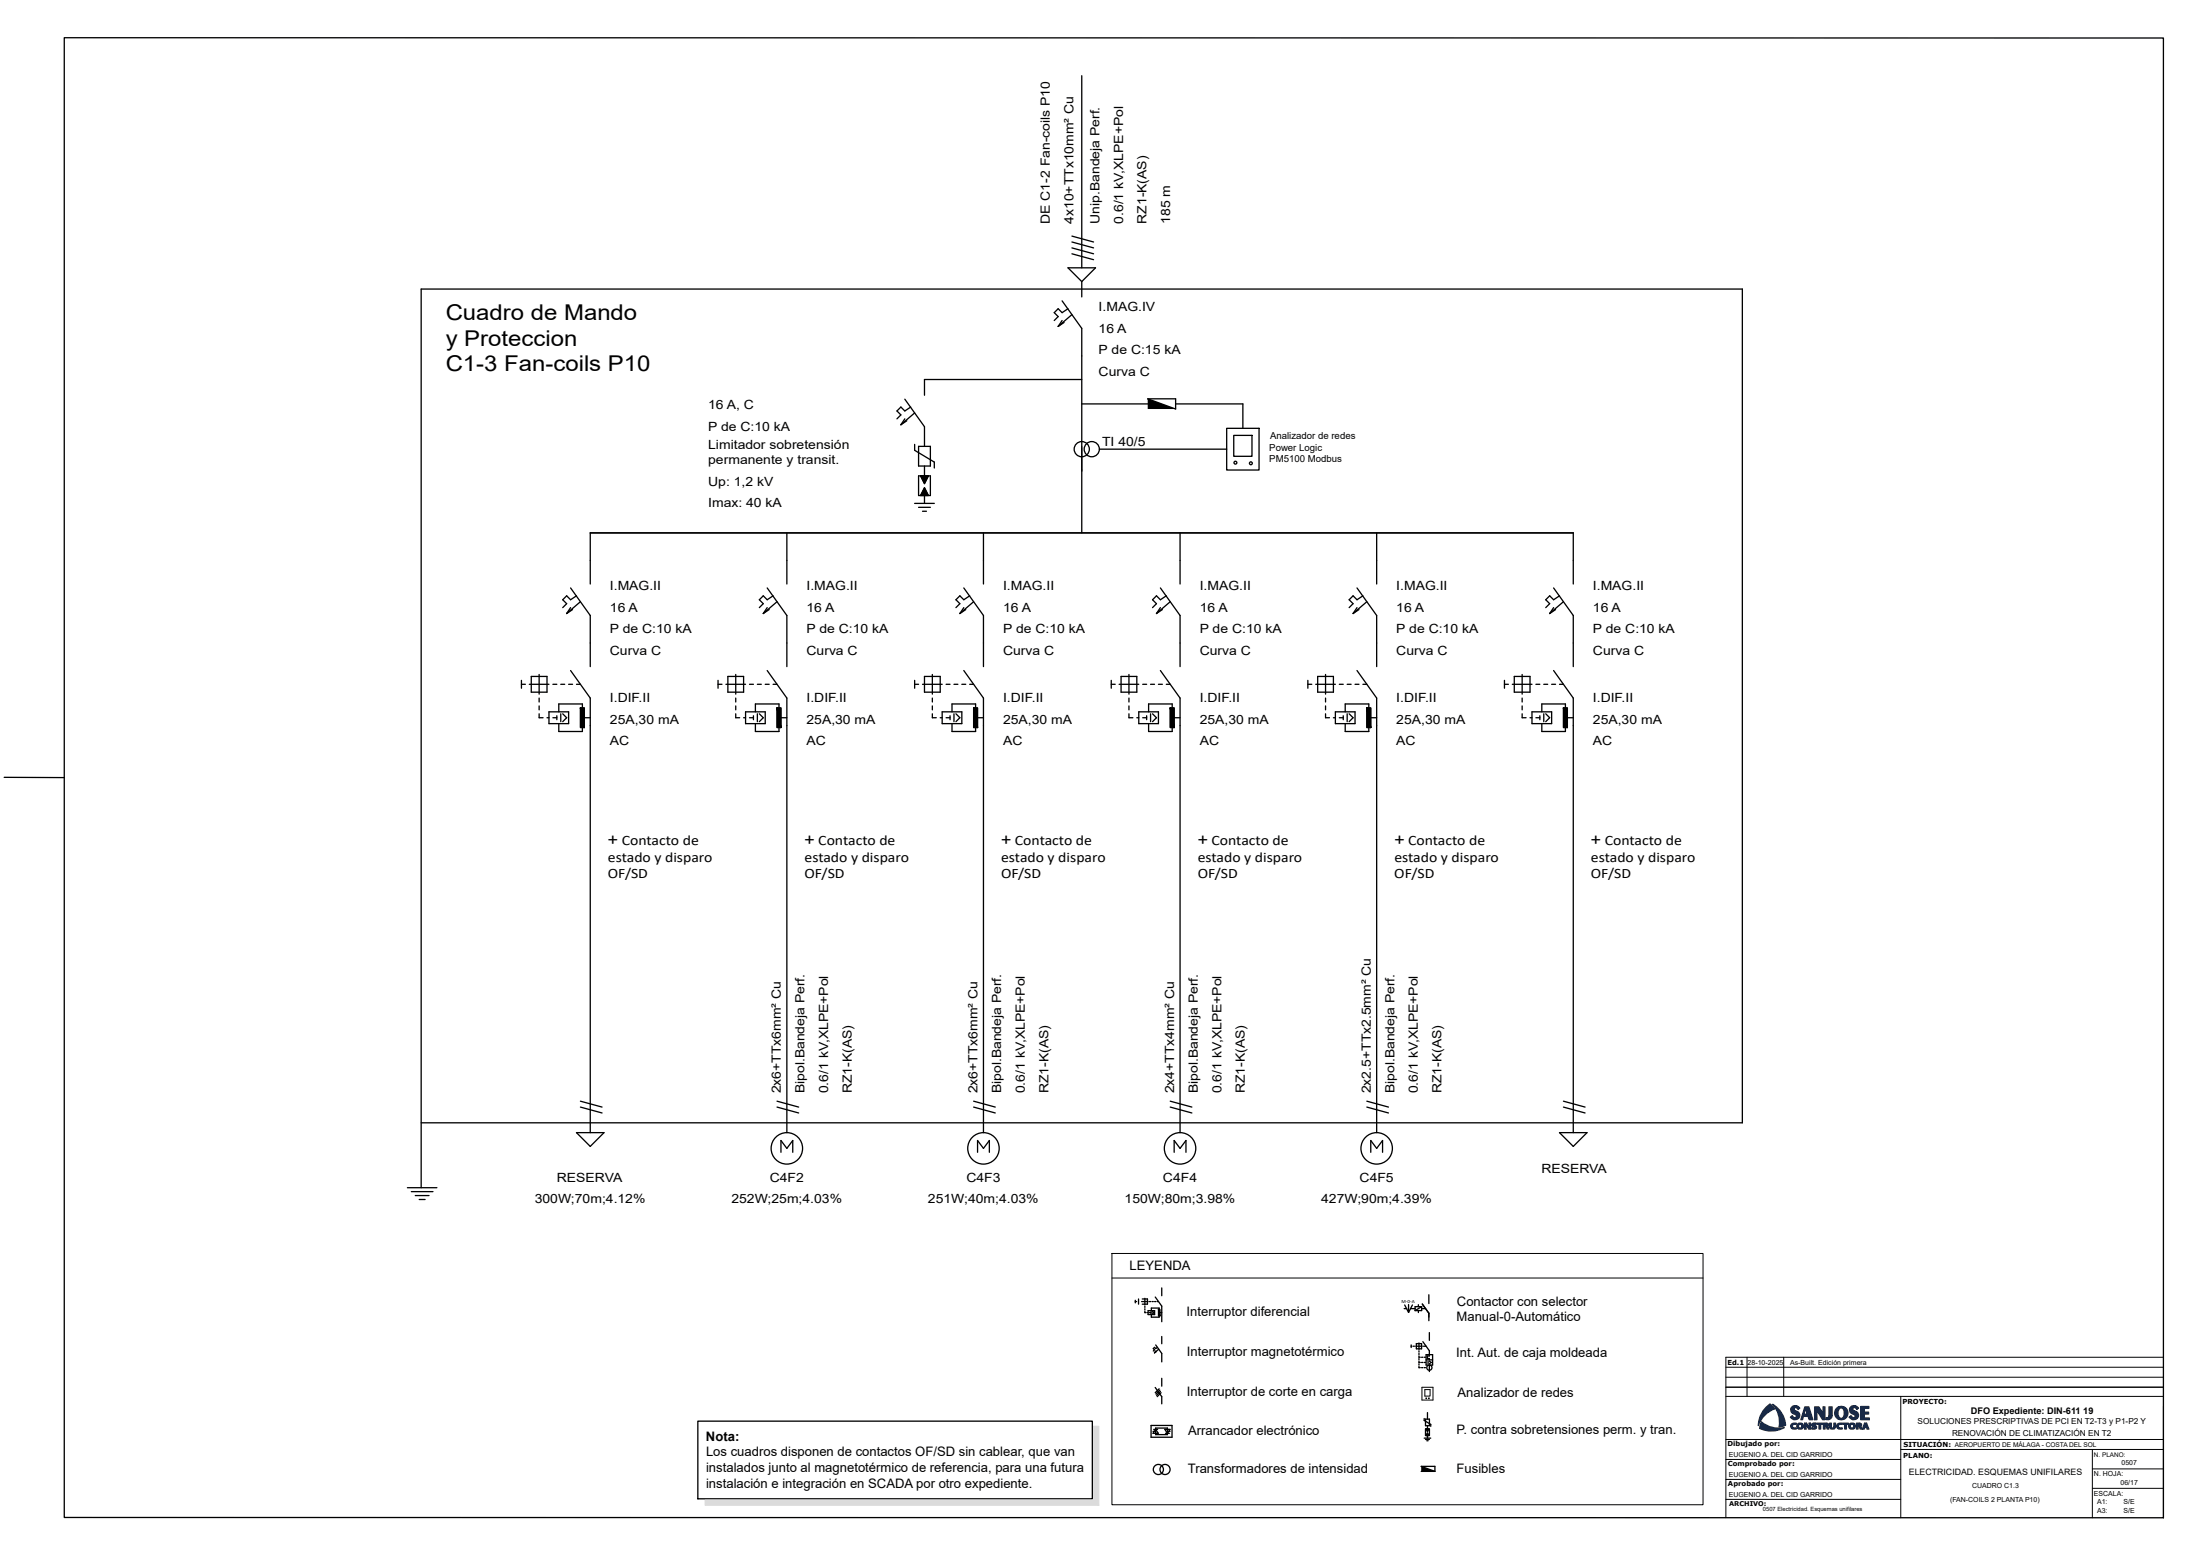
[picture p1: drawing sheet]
<svg xmlns="http://www.w3.org/2000/svg" width="420mm" height="297mm" viewBox="0 0 420 297" stroke-linecap="round" stroke-linejoin="round" font-family="sans-serif">
<!-- layer: LINEAS -->
<g fill="none" stroke="#000" stroke-width=".25">
<path d="M206.5 14.5v36.6M204.6 47.3l4.2 1.1M204.6 46.2l4.2 1.1M204.6 48.4l4.2 1.2M204.6 45.1l4.2 1.1M206.5 53.7v3M206.5 62.7v39M206.5 72.4h-30v3M219.1 76.1h5.3v2zM209.9 85.7h24.3M112.7 111.5v-9.8h187.7v9.8M112.7 117.5v9.7"/>
<path d="M150.2 101.7v9.8M150.2 117.5v9.7M187.8 101.7v9.8M187.8 117.5v9.7M225.3 101.7v9.8M225.3 117.5v9.7M262.8 101.7v9.8M262.8 117.5v9.7M300.4 117.5v9.7M112.7 133.2v83M150.2 133.2v83M187.8 133.2v83"/>
<path d="M225.3 133.2v83M262.8 133.2v83M300.4 133.2v83M110.1 216.2h5.2l-2.6 2.6zM110.8 211.3l4.1 1.1M110.8 210.2l4.1 1.1M148.3 211.3l4.2 1.1M148.3 210.2l4.2 1.1M185.9 211.3l4.1 1.1M185.9 210.2l4.1 1.1M223.4 211.3l4.1 1.1M223.4 210.2l4.1 1.1"/>
<path d="M260.9 211.3l4.2 1.1M260.9 210.2l4.2 1.1M297.7 216.2h5.3l-2.6 2.6zM298.5 211.3l4.1 1.1M298.5 210.2l4.1 1.1"/>
<circle cx="206.5" cy="85.7" r="1.45"/>
<circle cx="208.4" cy="85.7" r="1.45"/>
</g>
<!-- layer: SIMBOLOS -->
<g fill="none" stroke="#000" stroke-width=".25">
<path d="M202.8 57.4l3.7 5.3M203.9 58.9l-1.1 .8-.8-.8-.7 .8 .7 .7-.7 .8M203.9 51.1h5.2l-2.6 2.6zM172.7 76.2l3.8 5.2v3.8M172.7 79.9l-.7 1.2M173.9 77.7l-1.2 .7-.7-.7-.8 .7 .8 .8-.8 .7M174.6 78.8l-2.6 2.3M202.8 61.2l-.8 1.1M203.1 61.6l-1.1 .7M204.6 60.1l-2.6 2.2M173.1 80.3l-1.1 .8M174.6 84.8v1.2l3.8 2.2v1.1"/>
<path d="M174.6 96.1h3.8M175.4 85.2h2.2v3.8h-2.2zM175.4 90.8h2.2v3.8h-2.2zM175.4 96.8h2.2M175.7 90.8h1.5l-.7 1.5zM176.1 97.6h.8M176.5 93.1l.7 1.5h-1.5zM176.5 89v1.8M176.5 94.6v1.5M108.9 116l-.7 1.1M108.9 112.2l3.8 5.3M109.3 116.4l-1.1 .7"/>
<path d="M110.1 113.7l-1.2 .8-.7-.8-.8 .8 .8 .7-.8 .8M110.8 114.9l-2.6 2.2M146.5 116l-.8 1.1M146.5 112.2l3.7 5.3M146.8 116.4l-1.1 .7M147.6 113.7l-1.1 .8-.8-.8-.7 .8 .7 .7-.7 .8M148.3 114.9l-2.6 2.2M184 116l-.8 1.1M184 112.2l3.8 5.3M184.4 116.4l-1.2 .7M185.1 113.7l-1.1 .8-.8-.8-.7 .8 .7 .7-.7 .8M185.9 114.9l-2.7 2.2"/>
<path d="M221.5 116l-.7 1.1M221.5 112.2l3.8 5.3M221.9 116.4l-1.1 .7M222.7 113.7l-1.2 .8-.7-.8-.8 .8 .8 .7-.8 .8M223.4 114.9l-2.6 2.2M259.1 116l-.8 1.1M259.1 112.2l3.7 5.3M259.4 116.4l-1.1 .7M260.2 113.7l-1.1 .8-.8-.8-.7 .8 .7 .7-.7 .8M260.9 114.9l-2.6 2.2M296.6 116l-.8 1.1M296.6 112.2l3.8 5.3"/>
<path d="M297 116.4l-1.2 .7M297.7 113.7l-1.1 .8-.8-.8-.7 .8 .7 .7-.7 .8M298.5 114.9l-2.7 2.2M99.5 130.6h.8M99.5 129.9v1.5M101 130.6h3.8M101.4 129.1h3v3h-3zM102.9 128.7v3.8M102.9 133.2v.8M102.9 134.7v.8M102.9 136.2v.8h.8M104.4 137h.4"/>
<path d="M104.8 135.9h3.8v2.2h-3.8zM105.6 130.6h.7M105.6 137h.7M106.3 136.6v.8M106.7 138.1v1.5h4.5v-.7M107.1 130.6h.7M107.1 136.2v1.5M107.4 136.2l.8 .8-.8 .7M108.6 130.6h.7M108.9 128l3.8 5.2M110.1 130.6h.7M110.8 135.1h.8v3.8z"/>
<path d="M110.8 135.1l.8 3.8h-.8zM111.2 135.1v-.7h-4.5v1.5M111.6 137h1.1M137.1 130.6h.7M137.1 129.9v1.5M138.6 130.6h3.7M139 129.1h3v3h-3zM140.5 136.2v.8h.7M140.5 128.7v3.8M140.5 133.2v.8M140.5 134.7v.8M142 137h.3"/>
<path d="M142.3 135.9h3.8v2.2h-3.8zM143.1 130.6h.7M143.1 137h.7M143.8 136.6v.8M144.2 138.1v1.5h4.5v-.7M144.6 130.6h.7M144.6 136.2v1.5M145 136.2l.7 .8-.7 .7M146.1 130.6h.7M146.5 128l3.7 5.2M147.6 130.6h.7M148.3 135.1h.8v3.8z"/>
<path d="M148.3 135.1l.8 3.8h-.8zM148.7 135.1v-.7h-4.5v1.5M149.1 137h1.1M174.6 130.6h.8M174.6 129.9v1.5M176.1 130.6h3.8M176.5 129.1h3v3h-3zM178 136.2v.8h.7M178 128.7v3.8M178 133.2v.8M178 134.7v.8M179.5 137h.4"/>
<path d="M179.9 135.9h3.7v2.2h-3.7zM180.6 130.6h.8M180.6 137h.8M181.4 136.6v.8M181.7 138.1v1.5h4.5v-.7M182.1 130.6h.8M182.1 136.2v1.5M182.5 136.2l.7 .8-.7 .7M183.6 130.6h.8M184 128l3.8 5.2M185.1 130.6h.8M185.9 135.1h.7v3.8z"/>
<path d="M185.9 135.1l.7 3.8h-.7zM186.2 135.1v-.7h-4.5v1.5M186.6 137h1.2M212.1 130.6h.8M212.1 129.9v1.5M213.6 130.6h3.8M214 129.1h3v3h-3zM215.5 136.2v.8h.8M215.5 128.7v3.8M215.5 133.2v.8M215.5 134.7v.8M217 137h.4"/>
<path d="M217.4 135.9h3.8v2.2h-3.8zM218.2 130.6h.7M218.2 137h.7M218.9 136.6v.8M219.3 138.1v1.5h4.5v-.7M219.7 130.6h.7M219.7 136.2v1.5M220 136.2l.8 .8-.8 .7M221.2 130.6h.7M221.5 128l3.8 5.2M222.7 130.6h.7M223.4 135.1h.8v3.8z"/>
<path d="M223.4 135.1l.8 3.8h-.8zM223.8 135.1v-.7h-4.5v1.5M224.2 137h1.1M249.7 130.6h.7M249.7 129.9v1.5M251.2 130.6h3.7M251.6 129.1h3v3h-3zM253.1 136.2v.8h.7M253.1 128.7v3.8M253.1 133.2v.8M253.1 134.7v.8M254.6 137h.3"/>
<path d="M254.9 135.9h3.8v2.2h-3.8zM255.7 130.6h.7M255.7 137h.7M256.4 136.6v.8M256.8 138.1v1.5h4.5v-.7M257.2 130.6h.7M257.2 136.2v1.5M257.6 136.2l.7 .8-.7 .7M258.7 130.6h.7M259.1 128l3.7 5.2M260.2 130.6h.7M260.9 135.1h.8v3.8z"/>
<path d="M260.9 135.1l.8 3.8h-.8zM261.3 135.1v-.7h-4.5v1.5M261.7 137h1.1M287.2 130.6h.8M287.2 129.9v1.5M288.7 130.6h3.8M289.1 129.1h3v3h-3zM290.6 136.2v.8h.7M290.6 128.7v3.8M290.6 133.2v.8M290.6 134.7v.8M292.1 137h.4"/>
<path d="M292.5 135.9h3.7v2.2h-3.7zM293.2 130.6h.8M293.2 137h.8M294 136.6v.8M294.3 138.1v1.5h4.6v-.7M294.7 130.6h.8M294.7 136.2v1.5M295.1 136.2l.7 .8-.7 .7M296.2 130.6h.8M296.6 128l3.8 5.2M297.7 130.6h.8M298.5 135.1h.7v3.8z"/>
<path d="M298.5 135.1l.7 3.8h-.7zM298.9 135.1v-.7h-4.6v1.5M299.2 137h1.2M149.1 219.9v-2.2l1.1 1.5 1.1-1.5v2.2M186.6 219.9v-2.2l1.2 1.5 1.1-1.5v2.2M224.2 219.9v-2.2l1.1 1.5 1.1-1.5v2.2M261.7 219.9v-2.2l1.1 1.5 1.1-1.5v2.2"/>
<circle cx="150.2" cy="219.2" r="3"/>
<circle cx="187.8" cy="219.2" r="3"/>
<circle cx="225.3" cy="219.2" r="3"/>
<circle cx="262.8" cy="219.2" r="3"/>
</g>
<g fill="none" stroke="#000" stroke-width=".19">
<path d="M175.7 90.8h1.5l-.7 1.5zM176.5 93.1l.7 1.5h-1.5zM110.8 135.1h.8v3.8zM110.8 135.1l.8 3.8h-.8zM148.3 135.1h.8v3.8zM148.3 135.1l.8 3.8h-.8zM185.9 135.1h.7v3.8zM185.9 135.1l.7 3.8h-.7zM223.4 135.1h.8v3.8zM223.4 135.1l.8 3.8h-.8zM260.9 135.1h.8v3.8zM260.9 135.1l.8 3.8h-.8z"/>
<path d="M298.5 135.1h.7v3.8zM298.5 135.1l.7 3.8h-.7z"/>
</g>
<g fill="#000">
<path d="M175.7 90.8h1.5l-.7 1.5zM176.5 93.1l.7 1.5h-1.5zM110.8 135.1h.8v3.8zM110.8 135.1l.8 3.8h-.8zM148.3 135.1h.8v3.8zM148.3 135.1l.8 3.8h-.8zM185.9 135.1h.7v3.8zM185.9 135.1l.7 3.8h-.7zM223.4 135.1h.8v3.8zM223.4 135.1l.8 3.8h-.8zM260.9 135.1h.8v3.8zM260.9 135.1l.8 3.8h-.8z"/>
<path d="M298.5 135.1h.7v3.8zM298.5 135.1l.7 3.8h-.7z"/>
</g>
<!-- layer: RECUADRO -->
<path d="M80.4 214.3h252.2v-159.1h-252.2v171.5M77.8 226.7h5.6M78.5 227.5h4.2M79.3 228.2h2.6M80 229h1.2" fill="none" stroke="#000" stroke-width=".25"/>
<!-- layer: 0 -->
<g fill="none" stroke="#000" stroke-width=".25">
<path d="M206.5 77.1h15M224.4 77.1h12.9v4.7M234.2 81.8h6.2v7.9h-6.2zM235.5 83.1h3.5v4h-3.5z"/>
<circle cx="235.9" cy="88.3" r=".28"/>
<circle cx="238.8" cy="88.4" r=".28"/>
</g>
<!-- layer: LINEAS -->
<path d="M219.1 76.1l5.3 2h-5.3z" fill="#000"/>
<!-- layer: Cajetin -->
<path d="M12.3 7.2l400.7 .1v282.4l-400.7-.1z" fill="none" stroke="#000" stroke-width=".25"/>
<g fill="none" stroke="#000" stroke-width=".19">
<path d="M333.5 259.1v7.4M340.5 259.1v7.4M413 259.1h-83.5v30.6M329.5 274.8h83.5M329.5 264.8h83.5M329.5 262.9h83.5M329.5 278.6h33.4M329.5 266.5h83.5M362.9 276.7h50.1M362.9 266.5v23.2M399.5 276.7v13M413 268.4v21.3"/>
<path d="M329.5 286.2h33.4M399.5 280.4h13.5M399.5 284.1h13.5"/>
</g>
<path d="M337.2 268.6a5 5 0 0 0-1.5 3.5 5.2 5.2 0 0 1 3.1-3.2l-.3-.5a.6 .6 0 0 0-.6-.3 .6 .6 0 0 0-.5 .3zM338.4 268.1a5.2 5.2 0 0 1 1.3 4.2h.5a.6 .6 0 0 0 .6-.3 .6 .6 0 0 0 0-.7 5 5 0 0 0-2.4-3.2zM336.3 271.4l-.2 .5a.6 .6 0 0 0-.1 .7 .6 .6 0 0 0 .6 .3 5 5 0 0 0 4-.4 5.2 5.2 0 0 1-4.3-1.1z" fill-rule="evenodd" fill="#082f6d"/>
<path d="M336.3 271.4a5.2 5.2 0 0 0 4.3 1.1 5 5 0 0 1-4.6 .1v-.6zM337.4 268.4l.5-.4 .5 .4 .4 .5a5.2 5.2 0 0 0-3.1 3.2 5 5 0 0 1 1.7-3.7zM338.4 268.1a5 5 0 0 1 2.5 3.9l-.6 .3h-.6a5.2 5.2 0 0 0-1.3-4.2z" fill="none" stroke="#082f6d" stroke-width=".25"/>
<path d="M342.1 268.5a1.01 1.01 0 0 1 1.5 .3l-.3 .2a.39 .39 0 0 0-.4-.4 .39 .39 0 0 0-.4 .4l.1 .2a1.06 1.06 0 0 1 1 1.2 .98 .98 0 0 1-.9 .6 .98 .98 0 0 1-.9-.5l.3-.3a.41 .41 0 0 0 .5 .4 .41 .41 0 0 0 .4-.4l-.2-.1a.99 .99 0 0 1-.9-1.3z" fill-rule="evenodd" fill="#082f6d"/>
<path d="M342.2 268.5l.6-.2 .4 .1 .4 .4-.3 .2a.44 .44 0 0 0-.4-.3 .44 .44 0 0 0-.4 .2l.1 .3a.92 .92 0 0 1 .9 .6 .92 .92 0 0 1-.4 1.1l-.7 .1-.6-.5 .3-.3 .2 .2a.37 .37 0 0 0 .3 .2 .37 .37 0 0 0 .4-.2l-.1-.3a1.22 1.22 0 0 1-1-1.2z" fill="none" stroke="#082f6d" stroke-width=".25"/>
<path d="M344.6 269.1h.2l.2 .8h-.6zM344.6 268.5l-.8 2.5h.3l.2-.7h.9l.2 .7h.7l-.8-2.5z" fill-rule="evenodd" fill="#082f6d"/>
<path d="M344.6 268.5h.7l.8 2.5h-.7l-.2-.7h-.9l-.2 .7h-.3zM344.6 269.1h.2l.2 .8h-.6z" fill="none" stroke="#082f6d" stroke-width=".25"/>
<path d="M346.4 268.5h.8l.9 1.3-.1-1.3h.4v2.5h-.4l-1.2-1.8 .1 1.8h-.5z" fill-rule="evenodd" fill="#082f6d"/>
<path d="M346.4 268.5h.8l.9 1.3-.1-1.3h.4v2.5h-.4l-1.2-1.8 .1 1.8h-.5z" fill="none" stroke="#082f6d" stroke-width=".25"/>
<path d="M353.3 268.5a1.01 1.01 0 0 1 1.5 .3l-.3 .2a.39 .39 0 0 0-.4-.4 .39 .39 0 0 0-.4 .4l.1 .2a1.06 1.06 0 0 1 1 1.2 .98 .98 0 0 1-.9 .6 .98 .98 0 0 1-.9-.5l.4-.3a.41 .41 0 0 0 .4 .4 .41 .41 0 0 0 .4-.4l-.1-.1a.99 .99 0 0 1-1-1.3z" fill-rule="evenodd" fill="#082f6d"/>
<path d="M353.4 268.5l.6-.2 .4 .1 .4 .4-.3 .2a.44 .44 0 0 0-.3-.3 .44 .44 0 0 0-.5 .2l.1 .3a.92 .92 0 0 1 .9 .6 .92 .92 0 0 1-.4 1.1l-.6 .1-.7-.5 .4-.3 .1 .2a.37 .37 0 0 0 .3 .2 .37 .37 0 0 0 .4-.2l-.1-.3a1.22 1.22 0 0 1-1-1.2z" fill="none" stroke="#082f6d" stroke-width=".25"/>
<path d="M355.2 268.5h1.6v.3h-.9v.7h.8v.4h-.8v.7h1v.4h-1.7z" fill-rule="evenodd" fill="#082f6d"/>
<path d="M355.2 268.5h1.6v.3h-.9v.7h.8v.4h-.8v.7h1v.4h-1.7z" fill="none" stroke="#082f6d" stroke-width=".25"/>
<path d="M350.2 269.7a1.3 1.3 0 0 1 2.6 0 1.3 1.3 0 0 1-2.6 0zM351.2 268.8a1.14 1.14 0 0 0 .4 1.9 1.27 1.27 0 0 0 0-2z" fill-rule="evenodd" fill="#082f6d"/>
<g fill="none" stroke="#082f6d" stroke-width=".25">
<path d="M351.2 268.8h.1a.95 .95 0 0 1 .7 1.4 .54 .54 0 0 1-.5 .6 .54 .54 0 0 1-.5-.6l-.1-.8z"/>
<circle cx="351.5" cy="269.7" r="1.27"/>
</g>
<path d="M352.9 272.2a.65 .65 0 0 0 1.3 0 .65 .65 0 0 0-1.3 0zM353.2 272.2a.4 .4 0 0 0 .8 0 .4 .4 0 0 0-.8 0zM351.8 271.6v.3h.4v.9h.3v-.9h.4v-.3zM350.8 271.8l.6-.2 .3 .1-.1 .2a.43 .43 0 0 0-.5 0 .43 .43 0 0 0 0 .6 .43 .43 0 0 0 .5 0l.1 .2a.64 .64 0 0 1-.8 0 .64 .64 0 0 1-.1-.9zM349.3 271.6h.3v.8l.3 .2 .2-.2v-.8h.3v.7a.57 .57 0 0 1-.5 .5 .57 .57 0 0 1-.6-.5zM346.9 271.6v.3h.4v.9h.3v-.9h.4v-.3zM345.9 271.8v.3l.6 .4h-.6v.2a.5 .5 0 0 0 .6 .1 .5 .5 0 0 0 .2-.6l-.5-.3h.5v-.2l-.4-.1zM343 272.2a.65 .65 0 0 0 1.3 0 .65 .65 0 0 0-1.3 0zM343.3 272.2a.4 .4 0 0 0 .8 0 .4 .4 0 0 0-.8 0zM342 271.8l.6-.2 .3 .1v.2a.43 .43 0 0 0-.6 0 .43 .43 0 0 0 0 .6 .43 .43 0 0 0 .6 0v.2a.64 .64 0 0 1-.8 0 .64 .64 0 0 1-.1-.9zM354.7 271.8l.1 .4a.22 .22 0 0 0 .3-.1 .22 .22 0 0 0-.1-.3 .22 .22 0 0 0-.3 0zM354.4 271.7v1.1h.3l.1-.5 .2 .1 .1 .4h.3l-.3-.6 .3-.2a.66 .66 0 0 0-1-.3zM348.4 271.8l.1 .4a.22 .22 0 0 0 .3-.1 .22 .22 0 0 0-.1-.3 .22 .22 0 0 0-.3 0zM348.1 271.7v1.1h.3l.1-.5 .2 .1 .1 .4h.3l-.3-.6 .3-.2a.66 .66 0 0 0-1-.3zM344.5 271.6h.4l.5 .8v-.8h.2v1.2h-.3l-.5-.9v.9h-.3z" fill-rule="evenodd" fill="#082f6d"/>
<g fill="none" stroke="#082f6d" stroke-width=".25">
<path d="M342 271.9l.7-.3 .2 .1v.2a.42 .42 0 0 0-.6 0 .42 .42 0 0 0 0 .6 .42 .42 0 0 0 .6 0v.2l-.5 .1a.56 .56 0 0 1-.4-.9zM344.5 271.6h.4l.5 .8v-.8h.2v1.2h-.3l-.5-.9v.9h-.3zM346.3 272a.39 .39 0 0 1 .5 .4 .39 .39 0 0 1-.5 .4l-.4-.1v-.2l.5 .1M346.3 271.8l.4 .1v-.2a.5 .5 0 0 0-.5-.1 .5 .5 0 0 0-.3 .5l.5 .2M346.9 271.6h1.1v.3h-.4v.9h-.3v-.9h-.4zM348.1 271.7a.62 .62 0 0 1 1 .3l-.3 .2 .3 .6h-.3l-.1-.4-.2-.1-.1 .5h-.3zM348.4 271.8h.3a.21 .21 0 0 1 0 .3 .21 .21 0 0 1-.3 .1zM349.3 271.6h.3v.8l.3 .2 .2-.2v-.8h.3v.7a.57 .57 0 0 1-.5 .5 .57 .57 0 0 1-.6-.5zM350.7 271.9l.8-.3 .2 .1-.1 .2a.42 .42 0 0 0-.5 0 .42 .42 0 0 0 0 .6 .42 .42 0 0 0 .5 0l.1 .2-.5 .1a.56 .56 0 0 1-.5-.9zM351.8 271.6h1.1v.3h-.4v.9h-.3v-.9h-.4zM354.4 271.7a.62 .62 0 0 1 1 .3l-.3 .2 .3 .6h-.3l-.1-.4-.2-.1-.1 .5h-.3zM354.7 271.8h.3a.21 .21 0 0 1 0 .3 .21 .21 0 0 1-.3 .1z"/>
<circle cx="343.6" cy="272.2" r=".61"/>
<circle cx="343.7" cy="272.2" r=".37"/>
<circle cx="353.5" cy="272.2" r=".61"/>
<circle cx="353.6" cy="272.2" r=".37"/>
</g>
<path d="M346.3 271.8v.2" fill="none" stroke="#082f6d" stroke-width=".2"/>
<path d="M346.4 272.3v.3" fill="none" stroke="#082f6d" stroke-width=".23"/>
<path d="M356 271.6l-.5 1.2h.4l.1-.3h.4l.1 .3h.3l-.5-1.2zM356.2 271.8l.1 .5h-.3z" fill-rule="evenodd" fill="#082f6d"/>
<path d="M356 271.6h.3l.5 1.2h-.3l-.1-.3h-.4l-.1 .3h-.4zM356.2 271.8l.1 .5h-.3z" fill="none" stroke="#082f6d" stroke-width=".25"/>
<path d="M349.2 268.5h.6v1.7a.85 .85 0 0 1-1.2 .7v-.3h.4l.2-.3z" fill-rule="evenodd" fill="#082f6d"/>
<path d="M349.2 268.5h.6v1.7a.85 .85 0 0 1-1.2 .7v-.3h.4l.1-.2z" fill="none" stroke="#082f6d" stroke-width=".25"/>
<!-- layer: 0 -->
<path d="M.8 148.4h11.5" fill="none" stroke="#000" stroke-width=".25"/>
<!-- layer: Cajetin -->
<path d="M329.5 261h83.5M329.5 282.4h33.4" fill="none" stroke="#000" stroke-width=".19"/>
<!-- layer: TEXTO -->
<path d="M133.2 271.3h75.3v14.8h-75.3z" fill="none" stroke="#000" stroke-width=".25"/>
<path d="M208.8 272.2h1v15.1l-1-1z" fill="none" stroke="#dbdbdb" stroke-width=".19"/>
<path d="M208.8 272.2h1v15.1l-1-1z" fill="#dbdbdb"/>
<path d="M134.6 286.3h74.2l1 1h-75.2z" fill="none" stroke="#dbdbdb" stroke-width=".19"/>
<path d="M134.6 286.3h74.2l1 1h-75.2z" fill="#dbdbdb"/>
<!-- layer: RF-IE-DIBUJO SIMBOLOS -->
<g fill="none" stroke="#000" stroke-width=".19">
<path d="M271.5 264.8h2.1v2.4h-2.1zM272 265.2h1v1.3h-1z"/>
<circle cx="272.3" cy="266.9" r=".08"/>
<circle cx="272.8" cy="266.9" r=".08"/>
</g>
<!-- layer: RF-IE-TEXTO -->
<path d="M212.3 239.3h112.8v47.9h-112.8zM212.3 243.9h112.8" fill="none" stroke="#000" stroke-width=".19"/>
<!-- layer: SIMBOLOS -->
<g fill="none" stroke="#000" stroke-width=".25">
<path d="M216.7 248.4h.3M216.7 248.2v.5M217.4 247.9v1M217.9 248.4h1.3M218.1 247.9h1v1h-1M218.6 247.8v1.3M218.6 249.3v.3M218.6 249.8v.2M218.6 250.3v.2h.2M219.1 250.5h.1M219.2 250.2h1.2v.7h-1.2zM219.4 248.4h.3"/>
<path d="M219.4 250.5h.3M219.7 250.4v.3M219.8 250.9v.5h1.5v-.2M219.9 248.4h.3M219.9 250.3v.5M220.1 250.3l.2 .2-.2 .3M220.4 248.4h.3M220.5 247.6l1.3 1.7M220.6 257.9l-.2 .3M220.6 256.7l1.2 1.6M220.7 258l-.3 .2M220.9 248.4h.3"/>
<path d="M221 257.2l-.4 .2-.2-.2-.2 .2 .2 .2-.2 .3M221.2 249.9h.2v1.3zM221.2 249.9l.2 1.3h-.2zM221.2 257.5l-.8 .7M221.3 249.9v-.2h-1.5v.5M221.4 250.5h.4M269.4 257h.1M269.4 256.7v.5M269.8 257h.2M270.3 257h1.2M270.4 256.5h1v1h-1zM270.8 249v.4"/>
<path d="M270.8 250.2v.3M270.9 256.3v1.3M270.9 257.8v.3M270.9 258.3v.3M270.9 258.8v.3h.2M270.9 259.3v.3M270.9 259.8v.3h.2M271.4 259.1h.2M271.4 249.4h-1.2v.8M271.4 249.4v.8h-1.2M271.4 249.4l-1.2 .8M271.4 249.8h.8"/>
<path d="M271.5 248.9l1.3 1.8M271.6 256.1l1.3 1.7v1h-.4v.5h.4v.3M271.8 257h.5M271.9 259.1h.2M272.3 258.6h1.2v2h-1.2zM272.3 259.6h1.2M272.6 259.8v.5M272.9 259.8l.4 .3-.4 .2M220.5 264.8l1.3 1.8v1.4M221.3 265.1l-.8 .7M221.4 265.3l-.7 .8M221.5 265.6l-.7 .7"/>
<path d="M221.7 265.8l-.8 .8M270.9 260.3v.3M270.9 260.8v.3h.2M271.4 260.1h.2M271.4 261.1h.2M271.9 260.1h.2M271.9 261.1h.2M271.9 270.8v.3l1.2 .8v.4M271.9 274.5h1.2M272.1 270.9h.8v1.2h-.8zM272.1 272.8h.8v1.2h-.8zM272.1 274.8h.8"/>
<path d="M272.3 272.8h.5l-.3 .5zM272.4 275h.2M272.5 273.5l.3 .5h-.5zM272.5 269.6v1.3M272.5 272.1v.7M272.5 274v.5"/>
<circle cx="272.9" cy="261.1" r=".5"/>
</g>
<!-- layer: LINEAS -->
<g fill="none" stroke="#000" stroke-width=".25">
<path d="M221.8 245.8v1.5M221.8 249.3v3M221.8 255.1v1.4M221.8 258.3v1.6M272.8 250.7v1.4M272.9 254.4v1.4M219.7 272.1h4v2.2h-4zM220.1 273.2h.3M220.2 272.8h.8M220.6 272.6h2.3v1.2h-2.3zM220.6 272.8l.5 .8h-1zM221.8 263.1v1.5"/>
<path d="M222.4 272.8h1l-.5 .8zM222.5 273.6h.7M223.1 273.2h.3M271.3 279.9h2.6v.9zM272.9 260.6v1.2M271.3 280.8h2.6"/>
<circle cx="221.1" cy="280.5" r=".97"/>
<circle cx="222.4" cy="280.5" r=".97"/>
</g>
<!-- layer: SIMBOLOS -->
<path d="M221.2 249.9h.2v1.3zM221.2 249.9l.2 1.3h-.2zM272.3 272.8h.5l-.3 .5zM272.5 273.5l.3 .5h-.5z" fill="none" stroke="#000" stroke-width=".19"/>
<path d="M221.2 249.9h.2v1.3zM221.2 249.9l.2 1.3h-.2zM272.3 272.8h.5l-.3 .5zM272.5 273.5l.3 .5h-.5z" fill="#000"/>
<!-- layer: 0 -->
<path d="M268.1 249.8h.4M268.2 249.1l.7 1.4M268.9 249v1.5M269.3 249.8h.9M269.6 249.1l-.7 1.4M272.8 247.1v1.7" fill="none" stroke="#000" stroke-width=".25"/>
<!-- layer: LINEAS -->
<path d="M271.3 279.9l2.6 .9h-2.6z" fill="#000"/>
<g font-size="4.2">
<text x="85.1" y="61.1">Cuadro de Mando</text>
<text x="85.1" y="66">y Proteccion</text>
<text x="85.1" y="70.8">C1-3 Fan-coils P10</text>
</g>
<g font-size="3.5">
<text x="116.1" y="161.4">+</text>
<text x="153.6" y="161.4">+</text>
<text x="191.1" y="161.4">+</text>
<text x="228.7" y="161.4">+</text>
<text x="266.2" y="161.4">+</text>
<text x="303.7" y="161.4">+</text>
</g>
<g font-size="2.7">
<text x="118.7" y="161.4">Contacto de</text>
<text x="156.2" y="161.4">Contacto de</text>
<text x="193.8" y="161.4">Contacto de</text>
<text x="231.3" y="161.4">Contacto de</text>
<text x="268.8" y="161.4">Contacto de</text>
<text x="306.4" y="161.4">Contacto de</text>
<text x="116" y="167.7">OF/SD</text>
<text x="116.1" y="164.6">estado y disparo</text>
<text x="153.6" y="167.7">OF/SD</text>
<text x="153.6" y="164.6">estado y disparo</text>
<text x="191.1" y="167.7">OF/SD</text>
<text x="191.1" y="164.6">estado y disparo</text>
<text x="228.7" y="167.7">OF/SD</text>
<text x="228.7" y="164.6">estado y disparo</text>
<text x="266.2" y="167.7">OF/SD</text>
<text x="266.2" y="164.6">estado y disparo</text>
<text x="303.7" y="167.7">OF/SD</text>
<text x="303.7" y="164.6">estado y disparo</text>
</g>
<g font-size="2.5">
<text x="215.6" y="242.4">LEYENDA</text>
<text x="226.5" y="251.2">Interruptor diferencial</text>
<text x="278.1" y="249.2">Contactor con selector</text>
<text x="278.1" y="252.2">Manual-0-Automático</text>
<text x="226.6" y="258.9">Interruptor magnetotérmico</text>
<text x="278" y="259.1">Int. Aut. de caja moldeada</text>
<text x="226.6" y="266.5">Interruptor de corte en carga</text>
<text x="278.3" y="266.6">Analizador de redes</text>
<text x="134.8" y="275">Nota:</text>
<text x="226.8" y="273.9">Arrancador electrónico</text>
<text x="278.1" y="273.7">P. contra sobretensiones perm. y tran.</text>
<text x="134.8" y="278">Los cuadros disponen de contactos OF/SD sin cablear, que van</text>
<text x="134.8" y="281">instalados junto al magnetotérmico de referencia, para una futura</text>
<text x="226.8" y="281.1">Transformadores de intensidad</text>
<text x="278.1" y="281.2">Fusibles</text>
<text x="134.8" y="284">instalación e integración en SCADA por otro expediente.</text>
</g>
<g font-size="2.4">
<text x="200.4" y="42.7" transform="rotate(-90 200.4 42.7)">DE C1-2 Fan-coils P10</text>
<text x="205" y="42.7" transform="rotate(-90 205 42.7)">4x10+TTx10mm² Cu</text>
<text x="209.9" y="42.7" transform="rotate(-90 209.9 42.7)">Unip.Bandeja Perf.</text>
<text x="214.4" y="42.7" transform="rotate(-90 214.4 42.7)">0.6/1 kV,XLPE+Pol</text>
<text x="218.9" y="42.7" transform="rotate(-90 218.9 42.7)">RZ1-K(AS)</text>
<text x="223.4" y="42.7" transform="rotate(-90 223.4 42.7)">185 m</text>
<text x="209.7" y="59.4">I.MAG.IV</text>
<text x="209.7" y="63.5">16 A</text>
<text x="209.7" y="67.6">P de C:15 kA</text>
<text x="209.7" y="71.7">Curva C</text>
<text x="135.2" y="78.1">16 A, C</text>
<text x="135.2" y="82.2">P de C:10 kA</text>
<text x="135.2" y="88.6">permanente y transit.</text>
<text x="135.2" y="85.7">Limitador sobretensión</text>
<text x="210.4" y="85.1">TI 40/5</text>
<text x="135.2" y="92.7">Up: 1,2 kV</text>
<text x="135.2" y="96.8">Imax: 40 kA</text>
<text x="116.4" y="112.6">I.MAG.II</text>
<text x="154" y="112.6">I.MAG.II</text>
<text x="191.5" y="112.6">I.MAG.II</text>
<text x="229" y="112.6">I.MAG.II</text>
<text x="266.6" y="112.6">I.MAG.II</text>
<text x="304.1" y="112.6">I.MAG.II</text>
<text x="116.4" y="116.7">16 A</text>
<text x="154" y="116.7">16 A</text>
<text x="191.5" y="116.7">16 A</text>
<text x="229" y="116.7">16 A</text>
<text x="266.6" y="116.7">16 A</text>
<text x="304.1" y="116.7">16 A</text>
<text x="116.4" y="120.9">P de C:10 kA</text>
<text x="116.4" y="125">Curva C</text>
<text x="154" y="120.9">P de C:10 kA</text>
<text x="154" y="125">Curva C</text>
<text x="191.5" y="120.9">P de C:10 kA</text>
<text x="191.5" y="125">Curva C</text>
<text x="229" y="120.9">P de C:10 kA</text>
<text x="229" y="125">Curva C</text>
<text x="266.6" y="120.9">P de C:10 kA</text>
<text x="266.6" y="125">Curva C</text>
<text x="304.1" y="120.9">P de C:10 kA</text>
<text x="304.1" y="125">Curva C</text>
<text x="116.4" y="134">I.DIF.II</text>
<text x="154" y="134">I.DIF.II</text>
<text x="191.5" y="134">I.DIF.II</text>
<text x="229" y="134">I.DIF.II</text>
<text x="266.6" y="134">I.DIF.II</text>
<text x="304.1" y="134">I.DIF.II</text>
<text x="116.4" y="138.1">25A,30 mA</text>
<text x="116.4" y="142.3">AC</text>
<text x="154" y="138.1">25A,30 mA</text>
<text x="154" y="142.3">AC</text>
<text x="191.5" y="138.1">25A,30 mA</text>
<text x="191.5" y="142.3">AC</text>
<text x="229" y="138.1">25A,30 mA</text>
<text x="229" y="142.3">AC</text>
<text x="266.6" y="138.1">25A,30 mA</text>
<text x="266.6" y="142.3">AC</text>
<text x="304.1" y="138.1">25A,30 mA</text>
<text x="304.1" y="142.3">AC</text>
<text x="149.1" y="208.7" transform="rotate(-90 149.1 208.7)">2x6+TTx6mm² Cu</text>
<text x="153.6" y="208.7" transform="rotate(-90 153.6 208.7)">Bipol.Bandeja Perf.</text>
<text x="158.1" y="208.7" transform="rotate(-90 158.1 208.7)">0.6/1 kV,XLPE+Pol</text>
<text x="162.6" y="208.7" transform="rotate(-90 162.6 208.7)">RZ1-K(AS)</text>
<text x="186.6" y="208.7" transform="rotate(-90 186.6 208.7)">2x6+TTx6mm² Cu</text>
<text x="191.1" y="208.7" transform="rotate(-90 191.1 208.7)">Bipol.Bandeja Perf.</text>
<text x="195.6" y="208.7" transform="rotate(-90 195.6 208.7)">0.6/1 kV,XLPE+Pol</text>
<text x="200.1" y="208.7" transform="rotate(-90 200.1 208.7)">RZ1-K(AS)</text>
<text x="224.2" y="208.7" transform="rotate(-90 224.2 208.7)">2x4+TTx4mm² Cu</text>
<text x="228.7" y="208.7" transform="rotate(-90 228.7 208.7)">Bipol.Bandeja Perf.</text>
<text x="233.2" y="208.7" transform="rotate(-90 233.2 208.7)">0.6/1 kV,XLPE+Pol</text>
<text x="237.7" y="208.7" transform="rotate(-90 237.7 208.7)">RZ1-K(AS)</text>
<text x="261.7" y="208.7" transform="rotate(-90 261.7 208.7)">2x2.5+TTx2.5mm² Cu</text>
<text x="266.2" y="208.7" transform="rotate(-90 266.2 208.7)">Bipol.Bandeja Perf.</text>
<text x="270.7" y="208.7" transform="rotate(-90 270.7 208.7)">0.6/1 kV,XLPE+Pol</text>
<text x="275.2" y="208.7" transform="rotate(-90 275.2 208.7)">RZ1-K(AS)</text>
<text x="106.3" y="225.6">RESERVA</text>
<text x="147" y="225.6">C4F2</text>
<text x="184.5" y="225.6">C4F3</text>
<text x="222" y="225.6">C4F4</text>
<text x="259.6" y="225.6">C4F5</text>
<text x="294.3" y="223.9">RESERVA</text>
<text x="102.1" y="229.7">300W;70m;4.12%</text>
<text x="139.6" y="229.7">252W;25m;4.03%</text>
<text x="177.2" y="229.7">251W;40m;4.03%</text>
<text x="214.7" y="229.7">150W;80m;3.98%</text>
<text x="252.2" y="229.7">427W;90m;4.39%</text>
</g>
<g font-size="1.8">
<text x="242.5" y="83.9">Analizador de redes</text>
<text x="242.3" y="86.1">Power Logic</text>
<text x="242.3" y="88.2">PM5100 Modbus</text>
</g>
<g font-size="1.7">
<text x="376.2" y="269.9">DFO Expediente: DIN-611 19</text>
<text x="364.4" y="281.5">ELECTRICIDAD. ESQUEMAS UNIFILARES</text>
</g>
<g font-size="1.6">
<text x="366.1" y="271.8">SOLUCIONES PRESCRIPTIVAS DE PCI EN T2-T3 y P1-P2 Y</text>
<text x="372.7" y="274">RENOVACIÓN DE CLIMATIZACIÓN EN T2</text>
</g>
<g font-size="1.3">
<text x="329.8" y="260.6">Ed.1</text>
<text x="333.6" y="260.6">28-10-2025</text>
<text x="341.8" y="260.6">As-Built. Edición primera</text>
<text x="363.2" y="268">PROYECTO:</text>
<text x="329.8" y="276.1">Dibujado por:</text>
<text x="329.8" y="279.9">Comprobado por:</text>
<text x="330" y="278">EUGENIO A. DEL CID GARRIDO</text>
<text x="330" y="281.8">EUGENIO A. DEL CID GARRIDO</text>
<text x="363.3" y="278.2">PLANO:</text>
<text x="363.4" y="276.2">SITUACIÓN: AEROPUERTO DE MÁLAGA - COSTA DEL SOL</text>
<text x="399.8" y="281.8">N. HOJA:</text>
<text x="405" y="279.7">0507</text>
<text x="329.9" y="283.7">Aprobado por:</text>
<text x="330" y="285.7">EUGENIO A. DEL CID GARRIDO</text>
<text x="330.1" y="287.5">ARCHIVO:</text>
<text x="372.3" y="286.6">(FAN-COILS 2 PLANTA P10)</text>
<text x="376.5" y="284.1">CUADRO C1.3</text>
<text x="399.7" y="285.5">ESCALA:</text>
<text x="400.4" y="287.1">A1:</text>
<text x="404.8" y="283.4">06/17</text>
<text x="405.4" y="287.1">S/E</text>
<text x="400.4" y="288.9">A3:</text>
<text x="405.4" y="288.9">S/E</text>
</g>
<text font-size="1.2" x="399.8" y="278.1">N. PLANO:</text>
<text font-size="1.1" x="336.6" y="288.4">0507 Electricidad. Esquemas unifilares</text>
<text font-size=".9" x="267.5" y="248.7">M‐0‐A</text>
</svg>
